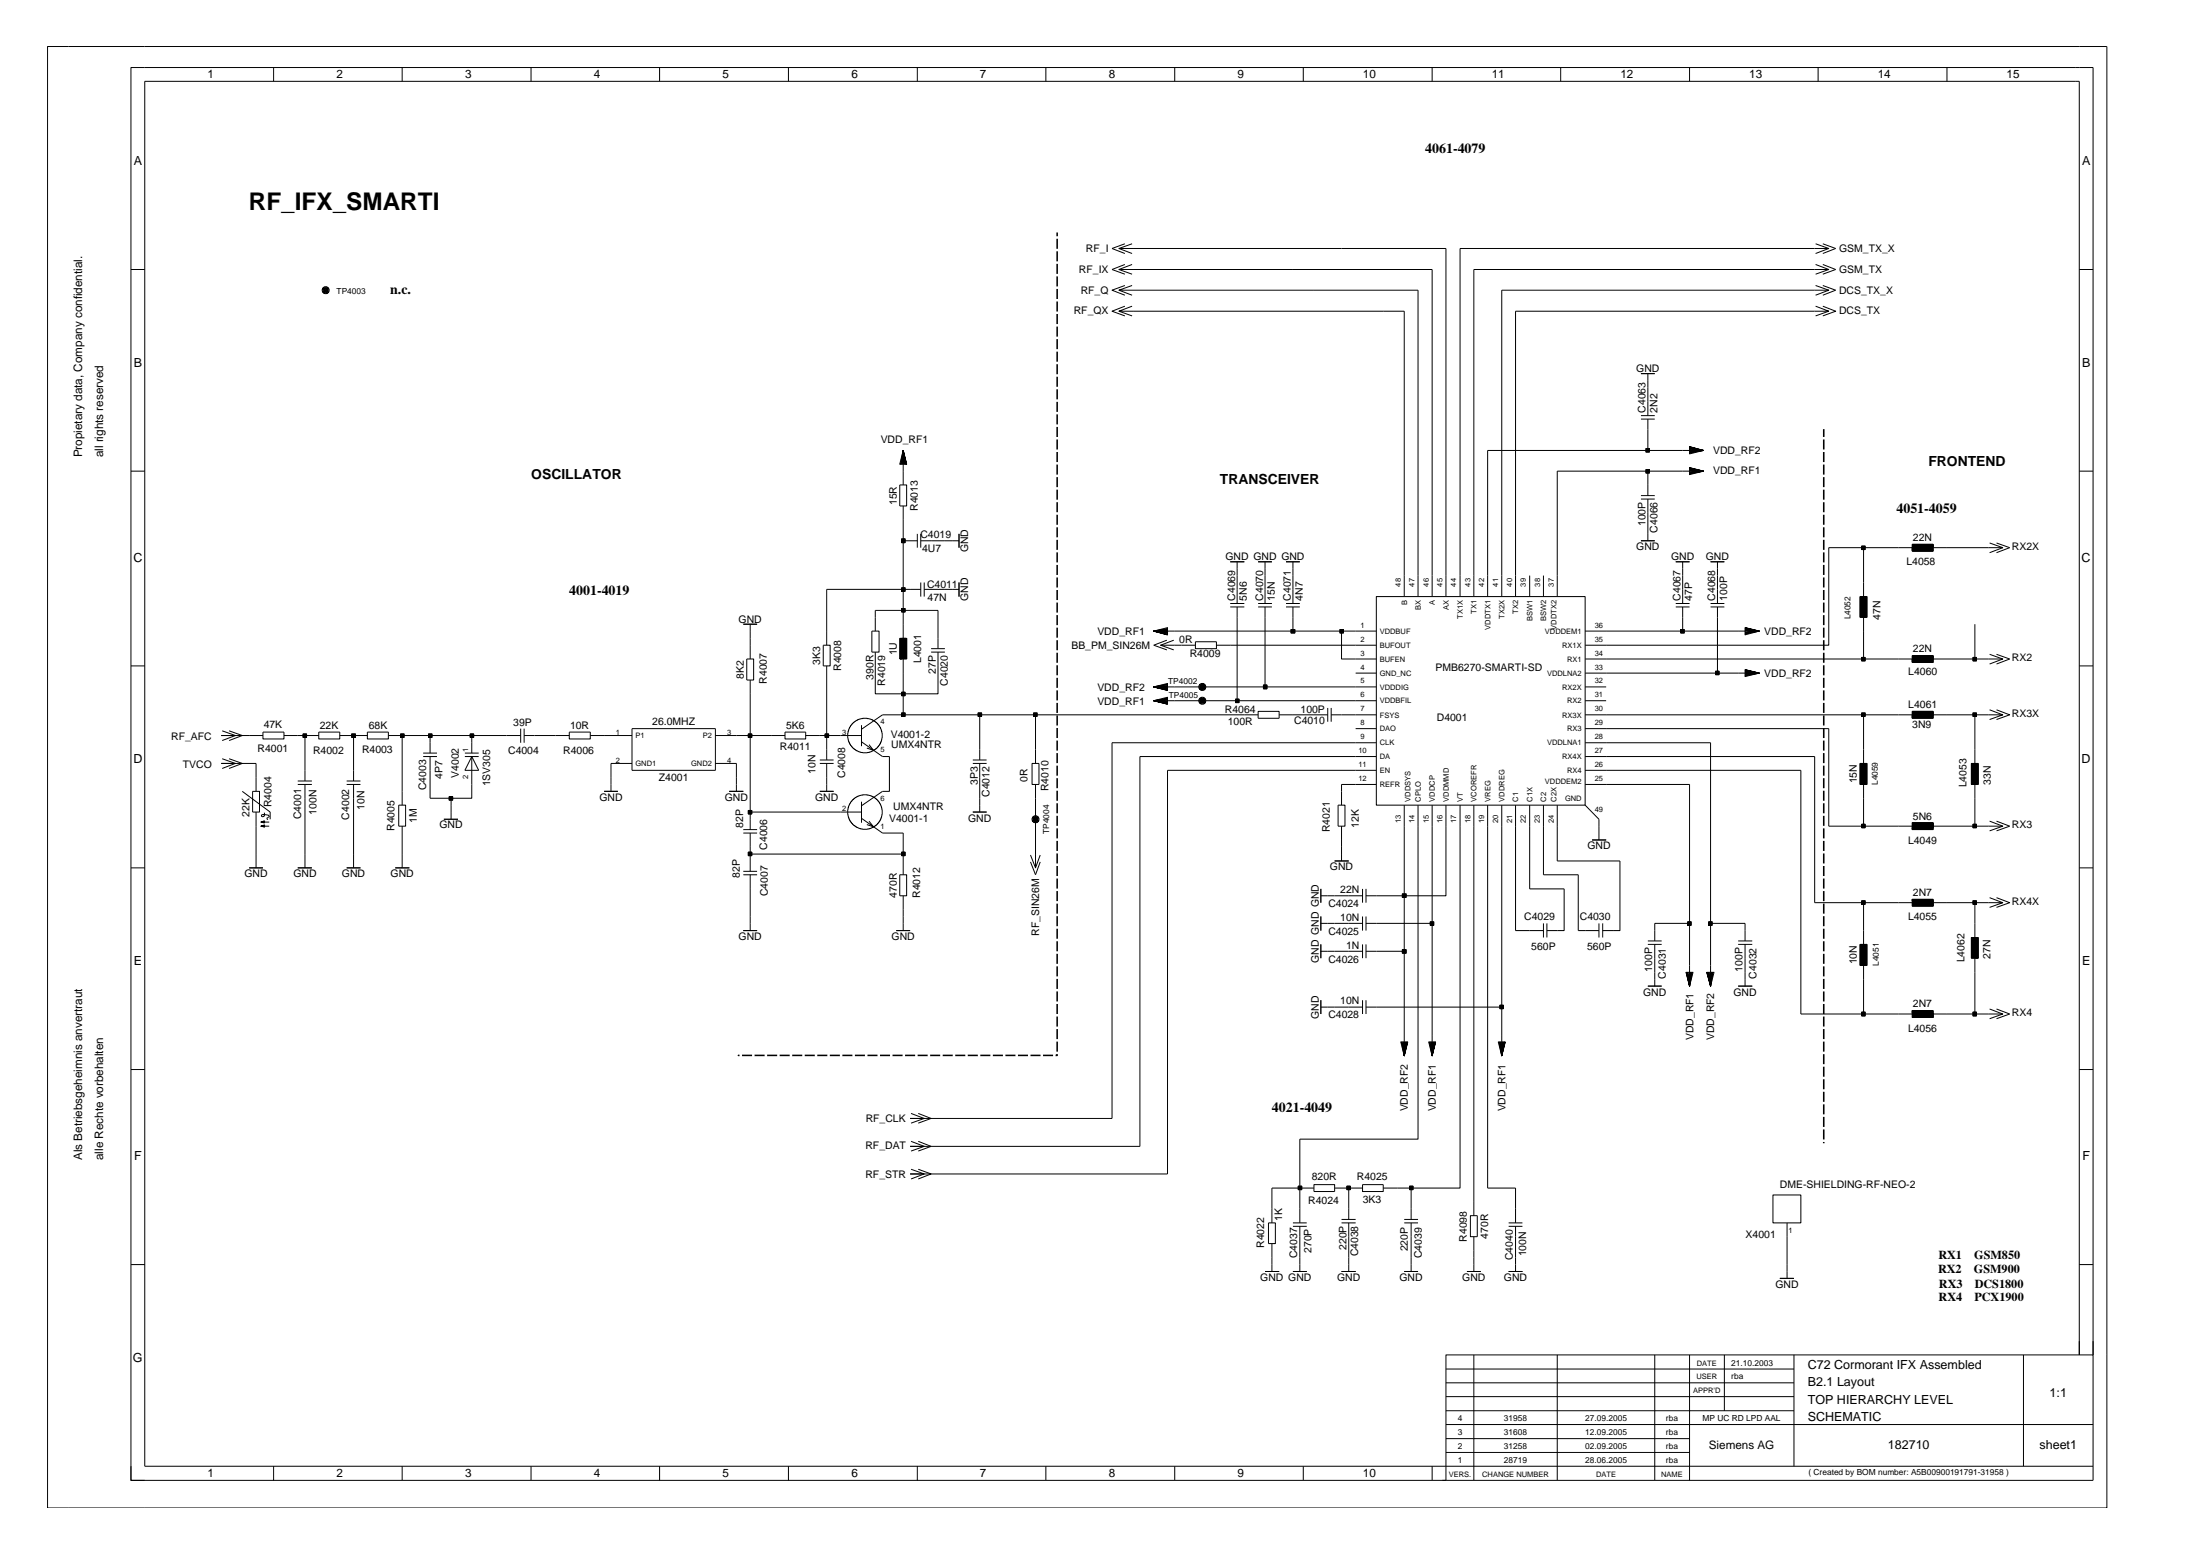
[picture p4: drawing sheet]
<svg xmlns="http://www.w3.org/2000/svg" width="594mm" height="420mm" viewBox="0 0 594 420" stroke-linecap="round" stroke-linejoin="round" font-family="sans-serif">
<g fill="none" stroke="#000" stroke-width=".27">
<path d="M12.8 12.6h556.1v394.5h-556.1zM73.9 18.2v3.8M108.6 18.2v3.8M143.4 18.2v3.8M178.1 18.2v3.8M212.9 18.2v3.8M247.7 18.2v3.8M282.4 18.2v3.8M317.2 18.2v3.8M351.9 18.2v3.8M386.7 18.2v3.8M421.4 18.2v3.8"/>
<path d="M456.2 18.2v3.8M491 18.2v3.8M525.8 18.2v3.8M35.4 72.8h3.7M87.7 78.1l.4-.1 .2 .5-.5 .2-.2-.2zM302.1 72.8h84.6v88.3M302.1 67.1h88.4v94M302.1 78.3l3.6 1.4M303.8 77.1l-3.5 1.2 3.5 1.4M303.8 65.8l-3.5 1.3 3.5 1.3M303.8 71.4l-3.5 1.4 3.5 1.2M305.7 65.8l-3.6 1.3 3.6 1.3"/>
<path d="M305.7 71.4l-3.6 1.4 3.6 1.2M305.7 77.1l-3.6 1.2h80.8v82.8M490.3 65.8l3.5 1.3-3.5 1.3M490.3 77.1l3.5 1.2-3.5 1.4M490.3 71.4l3.5 1.4-3.5 1.2M492.2 65.8l3.5 1.3-3.5 1.3M492.2 77.1l3.5 1.2-3.5 1.4M492.2 71.4l3.5 1.4-3.5 1.2M493.8 72.8h-95.8v88.3M493.8 67.1h-99.5v94M493.8 78.3h-88.3v82.8M561.5 72.8h3.7"/>
<path d="M302.1 84l3.6 1.3M303.8 82.7l-3.5 1.3 3.5 1.3M305.7 82.7l-3.6 1.3h77.1v77.1M490.3 82.7l3.5 1.3h-84.5v77.1M492.2 82.7l3.5 1.3-3.5 1.3M493.8 84l-3.5 1.3M443.1 112.2h3.7M443.1 113.1h3.7M443.1 100.9h3.7M445 100.9v11.3M445 113.1v8.5M35.4 127.2h3.7"/>
<path d="M243 130.9h1.8v5.7h-1.8zM243.1 125.3l.8-3.7-.5 3.7M243.6 125.3l.3-3.7-.2 3.7M243.9 136.6v56.4M244.1 125.3l-.2-3.7v9.3M244.3 125.3l-.4-3.7 .6 3.7M244.7 125.3l-.8-3.7 .9 3.7h-1.8l.9-3.7 .9 3.7M443.1 134.7h3.7M443.1 133.8h3.7M444.5 126.8h.9v.9h-.9zM444.5 121.1h.9v.9h-.9zM445 133.8v-6.6h-24.5v33.9"/>
<path d="M445 134.7v11.3M456.2 126.3l3.8 .9-3.8 .9v-1.8l3.8 .9-3.8-.8M456.2 126.6l3.8 .6-3.8-.3M456.2 127l3.8 .2h-15M456.2 127.4l3.8-.2-3.8 .4M456.2 127.8l3.8-.6-3.8 .8M456.2 120.6l3.8 1-3.8 .9v-1.9l3.8 1-3.8-.8M456.2 121l3.8 .6-3.8-.4M456.2 121.4l3.8 .2h-58.3v39.5M456.2 121.8l3.8-.2-3.8 .3M456.2 122.1l3.8-.5-3.8 .7M561.5 127.2h3.7"/>
<path d="M243.5 158.7h.9v.9h-.9zM243.5 145.5h.9v1h-.9zM243.9 146h3.8M247.7 144.1v3.8M248.6 159.1h-25.4v15.1M248.6 144.1v3.8M248.6 157.3v3.8M248.6 146h10.4M249.6 159.1h9.4M249.6 157.3v3.8M259 144.1v3.8M259 157.3v3.8"/>
<path d="M332.2 151.7h3.8M334.1 151.7v11.2M339.7 151.7h3.8M341.6 151.7v11.2M347.3 151.7h3.7M349.1 151.7v11.2M413.1 155.4v5.7M416.8 155.4v5.7M443.1 146h3.7M452.5 151.7h3.7M454.4 151.7v11.2M461.9 151.7h3.7"/>
<path d="M463.8 151.7v11.2M502.7 147.4h1v1h-1zM503.2 147.9v13.2M516.4 146.9h5.6v1.9h-5.6zM516.4 147.1h5.6h-5.6M516.4 147.3h5.6h-5.6M516.4 147.6h5.6h-5.6M516.4 148.6h5.6M516.4 148.7h5.6M516.4 148.8h5.6M516.4 147h5.6M516.4 147.2h5.6"/>
<path d="M516.4 147.3h5.6M516.4 147.4h5.6M516.4 147.5h5.6M516.4 147.7h5.6M516.4 147.9h5.6M516.4 148.1h5.6M516.4 148.2h5.6M516.4 148.4h5.6M522 147.8h-5.6h5.6M522 148h-5.6h5.6M522 148.3h-5.6h5.6M522 148.5h-5.6h5.6"/>
<path d="M537.3 146.6l3.5 1.3-3.5 1.3M539.1 146.6l3.6 1.3-3.6 1.3M540.8 147.9h-47v26.3h-65.8M35.4 179.8h3.7M200.7 168.5h3.7M201.6 177.9h1.9v5.7h-1.9zM202.6 168.5v9.4M222.3 174.2h1.9v5.6h-1.9zM223.2 179.8v25.4M235.4 170.4h2v5.7h-2zM236.4 176.1v11.2h16.9v-11.2M236.4 170.4v-5.6h16.9v10.3"/>
<path d="M243 172.3h1.8v5.6h-1.8zM243.1 172.3v5.6M243.1 172.3v5.6v-5.6M243.2 172.3v5.6M243.3 172.3v5.6M243.4 172.3v5.6v-5.6M243.5 164.3h.9v.9h-.9zM243.5 172.3v5.6M243.6 177.9v-5.6v5.6M243.6 172.3v5.6M243.7 172.3v5.6M243.8 177.9v-5.6v5.6"/>
<path d="M244 172.3v5.6M244.1 177.9v-5.6v5.6M244.2 172.3v5.6M244.3 177.9v-5.6v5.6M244.4 172.3v5.6M244.5 172.3v5.6M244.6 177.9v-5.6v5.6M244.7 172.3v5.6M244.8 172.3v5.6M251.4 176.1h3.8M251.4 175.1h3.8M313.4 174.2h9.4"/>
<path d="M315.1 172.8l-3.6 1.4 3.6 1.3M315.3 171.1l-3.8-.7 3.8 1v-2l-3.8 1 3.8 1M315.3 170.8l-3.8-.4 3.8 .6M315.3 170l-3.8 .4 3.8-.2M315.3 169.7l-3.8 .7 3.8-.5M317 172.8l-3.6 1.4 3.6 1.3M322.8 173.3h5.7v1.8h-5.7zM328.5 174.2h43.2M332.2 162.9h3.8M332.2 163.9h3.8M334.1 163.9v25.3M339.7 162.9h3.8"/>
<path d="M339.7 163.9h3.8M341.6 163.9v21.5M347.3 162.9h3.7M347.3 163.9h3.7M348.6 170h1v.9h-1zM349.1 163.9v6.5M361.8 170h1v.9h-1zM362.3 170.4v7.5h9.4M371.7 161.1h56.3v56.3h-56.3zM371.7 170.4h-60.2l3.8 .2M428 177.9h88.4M452.5 162.9h3.7"/>
<path d="M452.5 163.9h3.7M453.9 170h.9v.9h-.9zM454.4 163.9v6.5M461.9 162.9h3.7M461.9 163.9h3.7M463.8 163.9v17.8M471.2 169.4l3.8 1-3.8 1v-2l3.8 1-3.8-.7M471.2 169.9l3.8 .5-3.8-.4M471.2 170.2l3.8 .2h-47M471.2 170.6l3.8-.2-3.8 .4M471.2 171l3.8-.6-3.8 .7M502.3 161.1h1.9v5.6h-1.9z"/>
<path d="M502.3 161.1v5.6M502.4 161.1v5.6M502.5 161.1v5.6M502.6 166.7v-5.6v5.6M502.6 161.1v5.6M502.7 177.5h1v.9h-1zM502.7 161.1v5.6M502.8 166.7v-5.6v5.6M502.9 161.1v5.6M503 161.1v5.6M503.1 166.7v-5.6v5.6M503.1 161.1v5.6"/>
<path d="M503.2 161.1v5.6v-5.6M503.2 166.7v11.2M503.3 161.1v5.6M503.4 161.1v5.6M503.5 161.1v5.6v-5.6M503.6 161.1v5.6M503.7 161.1v5.6M503.7 161.1v5.6v-5.6M503.8 161.1v5.6M503.9 161.1v5.6M504 166.7v-5.6v5.6M504.1 161.1v5.6"/>
<path d="M516.4 177h5.6v1.8h-5.6zM516.4 177.2h5.6h-5.6M516.4 177.4h5.6h-5.6M516.4 177.7h5.6h-5.6M516.4 177.9h5.6h-5.6M516.4 178.7h5.6M516.4 178.8h5.6M516.4 177.1h5.6M516.4 177.2h5.6M516.4 177.3h5.6M516.4 177.5h5.6M516.4 177.6h5.6"/>
<path d="M516.4 177.7h5.6M516.4 177.8h5.6M516.4 178h5.6M516.4 178.2h5.6M516.4 178.3h5.6M516.4 178.4h5.6M516.4 178.5h5.6M522 178.1h-5.6h5.6M522 178.3h-5.6h5.6M522 178.6h-5.6h5.6M522 177.9h18.8M532.8 177.5h.9v.9h-.9z"/>
<path d="M533.3 168.5v9.4M537.3 176.6l3.5 1.3-3.5 1.4M539.1 176.6l3.6 1.3-3.6 1.4M561.5 179.8h3.7M60 197.3l3.6 1.3M61.9 197.3l3.5 1.3-3.5 1.3M71 197.6h5.7v1.9h-5.7zM71 198.6h-11.3h3.9l-3.6 1.3M76.7 198.6h9.4M81.8 198.1h1v1h-1zM82.4 198.6v12.2M86.1 197.6h5.7v1.9h-5.7z"/>
<path d="M91.8 198.6h7.4M95 198.1h1v1h-1zM95.5 198.6v12.2M99.2 197.6h5.7v1.9h-5.7zM104.9 198.6h35.7M108.2 198.1h.9v1h-.9zM108.6 198.6v18.8M115.7 198.1h.9v1h-.9zM116.1 198.6v4.7M127 198.1h.9v1h-.9zM127.4 198.6v4.7M140.6 196.7v3.8"/>
<path d="M141.5 198.6h12.2M141.5 196.7v3.8M153.7 197.6h5.7v1.9h-5.7zM159.4 198.6h11.3M170.7 196.7h22.5v11.3h-22.5zM193.2 198.6h18.8M202.1 198.1h.9v1h-.9zM202.6 183.6v40.4M212 197.6h5.6v1.9h-5.6zM217.6 198.6h15M222.8 198.1h.9v1h-.9zM232.6 195.8v5.7"/>
<path d="M243.5 192.5h.9v.9h-.9zM243.5 186.9h.9v.9h-.9zM264.1 192.5h1v.9h-1zM264.6 193v12.2M279.1 192.5h.9v.9h-.9zM279.6 193v13.1M315.3 189.9l-3.8-.7 3.8 .9v-1.9l-3.8 1 3.8 .9M315.3 189.6l-3.8-.4 3.8 .6M315.3 188.8l-3.8 .4 3.8-.2M315.3 188.5l-3.8 .7 3.8-.5M315.3 186.2l-3.8-.8 3.8 1v-1.9l-3.8 .9 3.8 1M315.3 185.8l-3.8-.4 3.8 .6"/>
<path d="M315.3 185.1l-3.8 .3 3.8-.1M315.3 184.7l-3.8 .7 3.8-.5M324.2 188.8h1v.9h-1zM324.2 184.9h1v1.1h-1zM324.3 185.3l.5-.2 .2 .5-.5 .2zM324.5 188.8l.5 .2-.2 .5-.5-.2zM333.6 188.8h1v.9h-1zM339.7 192.1h5.7v1.8h-5.7zM339.7 193h-101.4l-5.7 3.9M341.2 184.9h.9v1.1h-.9zM345.4 193h13.1M358.5 191.1v3.7"/>
<path d="M359.5 193h12.2M359.5 191.1v3.7M366.1 181.7h5.6M366.1 196.7h5.6M371.7 189.2h-60.2l3.8 .2M371.7 185.4h-60.2l3.8 .2M428 193h112.8l-3.5 1.3M428 189.2h5.7M428 196.7h65.8v26.3h47M428 185.4h5.7M463.3 181.2h.9v.9h-.9zM471.2 180.8l3.8 .9-3.8 1v-1.9l3.8 .9-3.8-.7"/>
<path d="M471.2 181.1l3.8 .6-3.8-.4M471.2 181.5l3.8 .2h-47M471.2 181.9l3.8-.2-3.8 .4M471.2 182.2l3.8-.5-3.8 .8M502.7 192.5h1v.9h-1zM503.2 193v13.1M516.4 192.1h5.6v1.8h-5.6zM516.4 192.3h5.6h-5.6M516.4 192.6h5.6h-5.6M516.4 192.8h5.6h-5.6M516.4 193.1h5.6h-5.6M516.4 193.8h5.6"/>
<path d="M516.4 192.1h5.6M516.4 192.2h5.6M516.4 192.4h5.6M516.4 192.5h5.6M516.4 192.6h5.6M516.4 192.7h5.6M516.4 192.9h5.6M516.4 193.2h5.6M516.4 193.3h5.6M516.4 193.4h5.6M516.4 193.6h5.6M516.4 193.7h5.6"/>
<path d="M522 193.7h-5.6h5.6M522 193.2h-5.6h5.6M522 193.5h-5.6h5.6M532.8 192.5h.9v.9h-.9zM533.3 193v30M537.3 191.6l3.5 1.4M539.1 191.6l3.6 1.4-3.6 1.3M60 207.5l3.6-1.4h-3.9h9.4v7.5M60 204.8l3.6 1.3M61.9 204.8l3.5 1.3-3.5 1.4M65.4 213.6l7.6 5.6v2M68.2 213.6h1.9v5.6h-1.9z"/>
<path d="M69.1 219.2v15.1M71.3 219.4v1h-.6v-.4l.2-.1 1.5 .2 .3 .3-.6 .4 .3 .5M80.4 211.8h3.8M80.4 210.8h3.8M82.4 211.8v22.5M93.6 211.8h3.7M93.6 210.8h3.7M95.5 211.8v22.5M107.7 217.4h1.8v5.6h-1.8zM114.3 204.2h3.7M114.3 203.3h3.7M116.1 204.2v11.3h5.7"/>
<path d="M121.3 215.1h.9v.9h-.9zM121.8 215.5v5.7M125.5 204.2h3.8M125.5 203.3h3.8M127.4 204.2l1.9 3.8h-3.8zM127.4 204.2v11.3h-5.6M163.1 213.6h3.8M170.7 206.1h-5.7v7.5M193.2 206.1h5.7v7.5M196.9 213.6h3.8M202.1 218.8h.9v.9h-.9zM202.6 219.2h30"/>
<path d="M221.4 206.1h3.7M221.4 205.2h3.7M221.4 213.6h3.7M223.2 206.1v7.5M232.6 200.3l5.7 3.9h1.9v9.4h-1.9l-5.7 3.9M232.6 216.4v5.7M234.7 201l1.2 1.6-1.8-.6M262.7 206.1h3.7M262.7 205.2h3.7M262.7 219.2h3.7M264.6 206.1v13.1M278.7 206.1h1.9v5.7h-1.9z"/>
<path d="M279.6 211.8v22.5M361.3 217.4h1.9v5.6h-1.9zM371.7 208h-56.4v108.9h-69.5h3.8l-3.6-1.2M371.7 200.5h-71.4v101.4h-54.5h3.8l-3.6 1.3M371.7 204.2h-63.9v105.3h-62M371.7 211.8h-9.4v5.6M379.2 217.4v67.6l.2-3.7M382.9 217.4v90.1h-31.9v22.6M386.7 217.4v67.6l.2-3.7M390.5 217.4v24.4h-21.6M394.3 217.4v103.3h-13.2M398 217.4v110.8"/>
<path d="M401.7 217.4v103.3h7.6v9.4M405.5 217.4v67.6l.2-3.7M409.3 217.4v33.8h7.5M413.1 217.4v22.6h9.3v11.2h-4.7M416.8 217.4v18.8h9.4v15h5.6M420.5 217.4v15h16.9v18.8h-4.6M428 211.8h28.2v54.4l-.1-3.7M428 200.5h33.9v65.7l-.2-3.7M428 204.2h62v39.5h50.8l-3.5 1.3M428 208h58.3v65.8h54.5M428 217.4l3.8 3.8v5.6M502.3 206.1h1.9v5.7h-1.9z"/>
<path d="M502.3 206.1v5.7M502.4 206.1v5.7M502.5 206.1v5.7M502.6 211.8v-5.7v5.7M502.6 206.1v5.7M502.7 206.1v5.7M502.8 211.8v-5.7v5.7M502.9 206.1v5.7M503 206.1v5.7M503.1 211.8v-5.7v5.7M503.1 206.1v5.7M503.2 206.1v5.7v-5.7"/>
<path d="M503.2 211.8v11.2M503.3 206.1v5.7M503.4 206.1v5.7M503.5 206.1v5.7v-5.7M503.6 206.1v5.7M503.7 206.1v5.7M503.7 206.1v5.7v-5.7M503.8 206.1v5.7M503.9 206.1v5.7M504 211.8v-5.7v5.7M504.1 206.1v5.7M532.4 206.1h1.8v5.7h-1.8z"/>
<path d="M532.4 206.1v5.7M532.5 206.1v5.7M532.6 211.8v-5.7v5.7M532.7 206.1v5.7M532.8 206.1v5.7M532.9 211.8v-5.7v5.7M532.9 206.1v5.7M533 206.1v5.7M533.1 211.8v-5.7v5.7M533.2 206.1v5.7M533.4 211.8v-5.7v5.7M533.5 206.1v5.7"/>
<path d="M533.6 211.8v-5.7v5.7M533.7 206.1v5.7M533.8 206.1v5.7v-5.7M533.9 206.1v5.7M534 206.1v5.7M534 206.1v5.7v-5.7M534.1 206.1v5.7M35.4 234.3h3.7M67.3 234.3h3.7M70.5 223l.9 .2-.9-.2 .9-.1-.9 .1 .9 .3v-.6l-.9 .3h2.2M70.5 221.9l.9 .2M71.4 221.7l-.9 .2 .9-.3v.6l-.9-.3h2.2"/>
<path d="M71.4 221.8l-.9 .1 .9 .1M80.4 234.3h3.8M93.6 234.3h3.7M106.7 234.3h3.8M108.6 223v11.3M119.9 221.2h3.8M200.7 224.9h3.7M200.7 224h3.7M200.7 236.2h3.7M200.7 235.2h3.7M202.1 230.1h.9v.9h-.9zM202.6 224.9v10.3"/>
<path d="M202.6 236.2v15M202.6 230.6h41.3M232.6 220.9l5.7 4h5.6v11.3M234.7 221.7l1.2 1.5-1.8-.6M243 236.2h1.8v5.6h-1.8zM243.5 230.1h.9v.9h-.9zM278.3 230.8l1.3 3.5 1.3-3.5M278.3 232.7l1.3 3.5 1.3-3.5M279.1 220.7h.9v.9h-.9zM279.3 221l.5-.2 .2 .5-.5 .2zM356.7 240v3.7M360.4 232.4h3.8"/>
<path d="M362.3 223v9.4M367.9 240v3.7M368.9 240v3.7M429.9 226.8h3.8M502.7 222.5h1v1h-1zM516.4 222.1h5.6v1.9h-5.6zM516.4 222.4h5.6h-5.6M516.4 222.6h5.6h-5.6M516.4 222.9h5.6h-5.6M516.4 223.1h5.6h-5.6M516.4 223.4h5.6h-5.6M516.4 223.9h5.6"/>
<path d="M516.4 222.1h5.6M516.4 222.2h5.6M516.4 222.3h5.6M516.4 222.4h5.6M516.4 222.5h5.6M516.4 222.7h5.6M516.4 222.8h5.6M516.4 223h5.6M516.4 223.2h5.6M516.4 223.3h5.6M516.4 223.5h5.6M516.4 223.6h5.6"/>
<path d="M516.4 223.7h5.6M522 223.8h-5.6h5.6M522 223.5h-5.6h5.6M532.8 222.5h.9v1h-.9zM537.3 221.7l3.5 1.3-3.5 1.3M539.1 221.7l3.6 1.3-3.6 1.3M561.5 234.3h3.7M200.7 251.2h3.7M242 251.2h3.8M243.9 241.8v9.4M356.7 249.3h11.2M356.7 247.4v3.8"/>
<path d="M356.7 255v3.7M356.7 256.8h11.2M356.7 241.8h11.2M367.9 247.4v3.8M367.9 255v3.7M368.9 249.3h17.8M368.9 247.4v3.8M368.9 255v3.7M368.9 256.8h10.3M378.7 256.4h1v.9h-1zM378.7 241.3h1v1h-1zM386.2 248.9h1v.9h-1z"/>
<path d="M416.8 249.3v3.8M417.7 249.3v3.8M431.8 249.3v3.8M432.8 249.3v3.8M445 255h3.7M445 254h3.7M446.8 255v11.2M455.7 248.9h1v.9h-1zM456.2 249.3h-9.4v4.7M461.4 248.9h.9v.9h-.9zM461.9 249.3h9.3v4.7M469.4 255h3.8"/>
<path d="M469.4 254h3.8M471.2 255v11.2M502.3 255h1.9v5.6h-1.9zM502.3 255v5.6M502.4 255v5.6M502.5 255v5.6M502.6 255v5.6M502.7 243.2h1v.9h-1zM502.7 255v5.6M502.9 255v5.6M503 255v5.6M503.1 255v5.6"/>
<path d="M503.2 255v5.6v-5.6M503.2 243.7v11.3M503.3 255v5.6M503.4 255v5.6M503.5 255v5.6v-5.6M503.6 255v5.6M503.7 255v5.6M503.7 255v5.6v-5.6M503.8 255v5.6M503.9 255v5.6M504.1 255v5.6M516.4 244.5h5.6h-5.6"/>
<path d="M516.4 242.8h5.6v1.8h-5.6zM516.4 243.3h5.6h-5.6M516.4 243.5h5.6h-5.6M516.4 243.8h5.6h-5.6M516.4 244h5.6h-5.6M516.4 244.3h5.6h-5.6M516.4 244.5h5.6M516.4 242.9h5.6M516.4 243h5.6M516.4 243.2h5.6M516.4 243.4h5.6M516.4 243.6h5.6"/>
<path d="M516.4 243.9h5.6M516.4 244h5.6M516.4 244.1h5.6M516.4 244.2h5.6M516.4 244.4h5.6M522 242.9h-5.6h5.6M522 243.1h-5.6h5.6M532.4 253.1h1.8v5.6h-1.8zM532.4 253.1v5.6M532.5 253.1v5.6M532.6 258.7v-5.6v5.6M532.7 253.1v5.6"/>
<path d="M532.8 243.2h.9v.9h-.9zM532.8 253.1v5.6M532.9 258.7v-5.6v5.6M532.9 253.1v5.6M533 253.1v5.6M533.1 258.7v-5.6v5.6M533.2 253.1v5.6M533.3 243.7v30.1M533.4 258.7v-5.6v5.6M533.5 253.1v5.6M533.6 258.7v-5.6v5.6M533.7 253.1v5.6"/>
<path d="M533.8 253.1v5.6v-5.6M533.9 253.1v5.6M534 253.1v5.6M534 253.1v5.6v-5.6M534.1 253.1v5.6M537.3 242.3l3.5 1.4M539.1 242.3l3.6 1.4-3.6 1.3M356.7 270v3.8M356.7 271.9h11.2M367.9 270v3.8M368.9 270v3.8M368.9 271.9h36.6"/>
<path d="M405 271.4h.9v.9h-.9zM445 266.2h3.7M455.3 262.5l.9 3.7 1-3.7h-1.9l.9 3.7-.7-3.7M455.6 262.5l.6 3.7-.4-3.7M456.4 262.5l-.2 3.7 .4-3.7M456.8 262.5l-.6 3.7 .8-3.7M460.9 262.5l1 3.7 .9-3.7h-1.9l1 3.7-.8-3.7M461.3 262.5l.6 3.7-.4-3.7M462.1 262.5l-.2 3.7 .4-3.7M462.4 262.5l-.5 3.7 .7-3.7M469.4 266.2h3.8M502.6 260.6v-5.6v5.6"/>
<path d="M502.7 273.2h1v1.1h-1zM502.8 260.6v-5.6v5.6M503.1 260.6v-5.6v5.6M503.2 260.6v13.2M504 260.6v-5.6v5.6M516.4 274.6h5.6h-5.6M516.4 272.8h5.6v1.9h-5.6zM516.4 273.6h5.6h-5.6M516.4 273.8h5.6h-5.6M516.4 274.1h5.6h-5.6M516.4 274.3h5.6h-5.6M516.4 274.5h5.6"/>
<path d="M516.4 273h5.6M516.4 273.1h5.6M516.4 273.2h5.6M516.4 273.3h5.6M516.4 273.5h5.6M516.4 273.7h5.6M516.4 273.9h5.6M516.4 274h5.6M516.4 274.2h5.6M516.4 274.3h5.6M516.4 274.4h5.6M522 272.9h-5.6h5.6"/>
<path d="M522 273.2h-5.6h5.6M522 273.4h-5.6h5.6M532.8 273.2h.9v1.1h-.9zM537.3 272.4l3.5 1.4-3.5 1.2M539.1 272.4l3.6 1.4-3.6 1.2M35.4 288.7h3.7M378.4 281.3l.8 3.7-.6-3.7M378.9 281.3l.3 3.7-.2-3.7M379.5 281.3l-.3 3.7 .6-3.7M380 281.3l-.8 3.7 .9-3.7h-1.8l.9 3.7 .9-3.7M386 281.3l.7 3.7-.6-3.7M386.3 281.3l.4 3.7-.1-3.7"/>
<path d="M387.1 281.3l-.4 3.7 .5-3.7M387.5 281.3l-.8 3.7 1-3.7h-1.9l.9 3.7 1-3.7M404.8 281.3l.7 3.7-.6-3.7M405.1 281.3l.4 3.7-.1-3.7M405.9 281.3l-.4 3.7 .5-3.7M406.3 281.3l-.8 3.7 1-3.7h-1.9l.9 3.7 1-3.7M561.5 288.7h3.7M246 308.1l3.6 1.4-3.6 1.3M246 300.6l3.6 1.3M248 315.7l3.4 1.2-3.4 1.4M248 300.6l3.4 1.3-3.4 1.3M248 308.1l3.4 1.4-3.4 1.3"/>
<path d="M249.6 316.9l-3.6 1.4M354.8 319.8h5.6v1.9h-5.6zM367.9 319.8h5.6v1.9h-5.6zM342.5 330.1h1.9v5.6h-1.9zM343.5 335.7v7.6M349.1 330.1h3.8M349.1 331.1h3.8M350.6 320.2h.9v1h-.9zM351 331.1v12.2M354.8 320.7h-11.3v9.4M360.4 320.7h7.5M362.3 330.1h3.8"/>
<path d="M362.3 329.2h3.8M363.7 320.2h.9v1h-.9zM364.2 320.7v8.5M364.2 330.1v13.2M373.5 320.7h7.6M379.2 330.1h3.7M379.2 329.2h3.7M380.6 320.2h1v1h-1zM381.1 320.7v8.5M381.1 330.1v13.2M397.1 328.2h1.8v5.7h-1.8zM398 333.9v9.4"/>
<path d="M407.4 330.1h3.7M407.4 331.1h3.7M409.3 331.1v12.2M478.8 322.6h7.5v7.5h-7.5zM482.6 330.1v15M35.4 341.4h3.7M341.6 343.3h3.8M349.1 343.3h3.8M362.3 343.3h3.8M379.2 343.3h3.7M396.1 343.3h3.8M407.4 343.3h3.7"/>
<path d="M480.6 345.1h3.8M561.5 341.4h3.7M390.5 377h93.9M390.5 373.3h93.9M390.5 369.6h93.9M398 365.8v33.9M420.5 365.8v33.9M446.8 365.8v33.9M456.2 365.8v33.9M465.6 365.8v15.1M484.4 365.8v30M546.4 365.8v30"/>
<path d="M561.5 365.8v-343.8h-522.4v373.8h526.1M565.2 365.8v-347.6h-529.8v381.5h3.7M35.4 395.8v3.9h3.7M39.1 399.7h526.1v-33.9h-174.7v33.9M73.9 395.8v3.9M108.6 395.8v3.9M143.4 395.8v3.9M178.1 395.8v3.9M212.9 395.8v3.9M247.7 395.8v3.9M282.4 395.8v3.9M317.2 395.8v3.9"/>
<path d="M351.9 395.8v3.9M386.7 395.8v3.9M390.5 392.1h65.7M390.5 388.4h65.7M390.5 384.6h174.7M390.5 380.9h93.9"/>
<circle cx="87.9" cy="78.4" r=".69"/>
<circle cx="87.9" cy="78.3" r=".17"/>
<circle cx="88" cy="78.4" r=".94"/>
<circle cx="88" cy="78.3" r=".51"/>
<circle cx="233.6" cy="198.5" r="4.6"/>
<circle cx="324.6" cy="185.5" r=".69"/>
<circle cx="324.6" cy="189.2" r=".69"/>
<circle cx="324.7" cy="189.2" r=".17"/>
<circle cx="324.7" cy="185.4" r=".17"/>
<circle cx="324.7" cy="189.2" r=".94"/>
<circle cx="324.7" cy="185.5" r=".94"/>
<circle cx="324.7" cy="185.4" r=".51"/>
<circle cx="324.7" cy="189.2" r=".51"/>
<circle cx="233.6" cy="219.2" r="4.6"/>
<circle cx="279.6" cy="221.2" r=".69"/>
<circle cx="279.6" cy="221.2" r=".17"/>
<circle cx="279.7" cy="221.2" r=".94"/>
<circle cx="279.7" cy="221.2" r=".51"/>
</g>
<g fill="#000">
<path d="M444.5 126.8h.9v.9h-.9z" fill-rule="evenodd"/>
<path d="M444.5 121.1h.9v.9h-.9z" fill-rule="evenodd"/>
<path d="M243.5 158.7h.9v.9h-.9z" fill-rule="evenodd"/>
<path d="M243.5 145.5h.9v1h-.9z" fill-rule="evenodd"/>
<path d="M502.7 147.4h1v1h-1z" fill-rule="evenodd"/>
<path d="M243.5 164.3h.9v.9h-.9z" fill-rule="evenodd"/>
<path d="M348.6 170h1v.9h-1z" fill-rule="evenodd"/>
<path d="M361.8 170h1v.9h-1z" fill-rule="evenodd"/>
<path d="M453.9 170h.9v.9h-.9z" fill-rule="evenodd"/>
<path d="M502.7 177.5h1v.9h-1z" fill-rule="evenodd"/>
<path d="M532.8 177.5h.9v.9h-.9z" fill-rule="evenodd"/>
<path d="M81.8 198.1h1v1h-1z" fill-rule="evenodd"/>
<path d="M95 198.1h1v1h-1z" fill-rule="evenodd"/>
<path d="M108.2 198.1h.9v1h-.9z" fill-rule="evenodd"/>
<path d="M115.7 198.1h.9v1h-.9z" fill-rule="evenodd"/>
<path d="M127 198.1h.9v1h-.9z" fill-rule="evenodd"/>
<path d="M202.1 198.1h.9v1h-.9z" fill-rule="evenodd"/>
<path d="M222.8 198.1h.9v1h-.9z" fill-rule="evenodd"/>
<path d="M243.5 192.5h.9v.9h-.9z" fill-rule="evenodd"/>
<path d="M243.5 186.9h.9v.9h-.9z" fill-rule="evenodd"/>
<path d="M264.1 192.5h1v.9h-1z" fill-rule="evenodd"/>
<path d="M279.1 192.5h.9v.9h-.9z" fill-rule="evenodd"/>
<path d="M324.2 188.8h1v.9h-1z" fill-rule="evenodd"/>
<path d="M324.2 184.9h1v1.1h-1z" fill-rule="evenodd"/>
<path d="M333.6 188.8h1v.9h-1z" fill-rule="evenodd"/>
<path d="M341.2 184.9h.9v1.1h-.9z" fill-rule="evenodd"/>
<path d="M463.3 181.2h.9v.9h-.9z" fill-rule="evenodd"/>
<path d="M502.7 192.5h1v.9h-1z" fill-rule="evenodd"/>
<path d="M532.8 192.5h.9v.9h-.9z" fill-rule="evenodd"/>
<path d="M121.3 215.1h.9v.9h-.9z" fill-rule="evenodd"/>
<path d="M202.1 218.8h.9v.9h-.9z" fill-rule="evenodd"/>
<path d="M202.1 230.1h.9v.9h-.9z" fill-rule="evenodd"/>
<path d="M243.5 230.1h.9v.9h-.9z" fill-rule="evenodd"/>
<path d="M279.1 220.7h.9v.9h-.9z" fill-rule="evenodd"/>
<path d="M502.7 222.5h1v1h-1z" fill-rule="evenodd"/>
<path d="M532.8 222.5h.9v1h-.9z" fill-rule="evenodd"/>
<path d="M378.7 256.4h1v.9h-1z" fill-rule="evenodd"/>
<path d="M378.7 241.3h1v1h-1z" fill-rule="evenodd"/>
<path d="M386.2 248.9h1v.9h-1z" fill-rule="evenodd"/>
<path d="M455.7 248.9h1v.9h-1z" fill-rule="evenodd"/>
<path d="M461.4 248.9h.9v.9h-.9z" fill-rule="evenodd"/>
<path d="M502.7 243.2h1v.9h-1z" fill-rule="evenodd"/>
<path d="M532.8 243.2h.9v.9h-.9z" fill-rule="evenodd"/>
<path d="M405 271.4h.9v.9h-.9z" fill-rule="evenodd"/>
<path d="M502.7 273.2h1v1.1h-1z" fill-rule="evenodd"/>
<path d="M532.8 273.2h.9v1.1h-.9z" fill-rule="evenodd"/>
<path d="M350.6 320.2h.9v1h-.9z" fill-rule="evenodd"/>
<path d="M363.7 320.2h.9v1h-.9z" fill-rule="evenodd"/>
<path d="M380.6 320.2h1v1h-1z" fill-rule="evenodd"/>
</g>
<g fill="none" stroke="#000" stroke-width=".42">
<path d="M285.5 62.8v1M285.5 64.5v2.7M285.5 67.8v2.8M285.5 71.2v2.7M285.5 74.6v2.7M285.5 78v2.7M285.5 81.4v2.7M285.5 84.8v2.7M285.5 88.2v2.7M285.5 91.6v2.7M285.5 94.9v2.7M285.5 98.3v2.7"/>
<path d="M285.5 101.7v2.7M285.5 105.1v2.7M285.5 108.5v2.7M285.5 111.9v2.7M285.5 115.3v2.7M285.5 118.6v2.8M492.5 115.9v2.1M492.5 118.6v2.8M285.5 122v2.7M285.5 125.4v2.7M285.5 128.8v2.7M285.5 132.2v2.7"/>
<path d="M285.5 135.6v2.7M285.5 139v2.7M492.5 122v2.7M492.5 125.4v2.7M492.5 128.8v2.7M492.5 132.2v2.7M492.5 135.6v2.7M492.5 139v2.7M285.5 142.4v2.7M285.5 145.7v2.7M285.5 149.1v2.7M285.5 152.5v2.7"/>
<path d="M285.5 155.9v2.7M285.5 159.3v2.7M492.5 142.4v2.7M492.5 145.7v2.7M492.5 149.1v2.7M492.5 152.5v2.7M492.5 155.9v2.7M492.5 159.3v2.7M285.5 162.7v2.7M285.5 166.1v2.7M285.5 169.4v2.8M285.5 172.8v2.7"/>
<path d="M285.5 176.2v2.7M285.5 179.6v2.7M492.5 162.7v2.7M492.5 166.1v2.7M492.5 169.4v2.8M492.5 172.8v2.7M492.5 176.2v2.7M492.5 179.6v2.7M285.5 183v2.7M285.5 186.4v2.7M285.5 189.8v2.7M285.5 193.2v2.7"/>
<path d="M285.5 196.5v2.7M285.5 199.9v2.7M492.5 183v2.7M492.5 186.4v2.7M492.5 189.8v2.7M492.5 193.2v2.7M492.5 196.5v2.7M492.5 199.9v2.7M285.5 203.3v2.7M285.5 206.7v2.7M285.5 210.1v2.7M285.5 213.5v2.7"/>
<path d="M285.5 216.9v2.7M492.5 203.3v2.7M492.5 206.7v2.7M492.5 210.1v2.7M492.5 213.5v2.7M492.5 216.9v2.7M285.5 220.2v2.8M285.5 223.6v2.7M285.5 227v2.7M285.5 230.4v2.7M285.5 233.8v2.7M285.5 237.2v2.7"/>
<path d="M492.5 220.2v2.8M492.5 223.6v2.7M492.5 227v2.7M492.5 230.4v2.7M492.5 233.8v2.7M492.5 237.2v2.7M285.5 240.6v2.7M285.5 244v2.7M285.5 247.3v2.7M285.5 250.7v2.7M285.5 254.1v2.7M285.5 257.5v2.7"/>
<path d="M492.5 240.6v2.7M492.5 244v2.7M492.5 247.3v2.7M492.5 250.7v2.7M492.5 254.1v2.7M492.5 257.5v2.7M285.5 260.9v2.7M285.5 264.3v2.7M285.5 267.7v2.7M285.5 271v2.8M285.5 274.4v2.7M285.5 277.8v2.7"/>
<path d="M492.5 260.9v2.7M492.5 264.3v2.7M492.5 267.7v2.7M492.5 271v2.8M492.5 274.4v2.7M492.5 277.8v2.7M199.7 284.9l-.4 .1M200.4 284.9h2.7M203.8 284.9h2.7M207.2 284.9h2.7M210.5 284.9h2.7M213.9 284.9h2.7"/>
<path d="M217.3 284.9h2.7M220.7 284.9h2.7M224.1 284.9h2.7M227.5 284.9h2.7M230.9 284.9h2.7M234.2 284.9h2.8M237.6 284.9h2.7M241 284.9h2.7M244.4 284.9h2.7M247.8 284.9h2.7M251.2 284.9h2.7M254.6 284.9h2.7"/>
<path d="M258 284.9h2.7M261.3 284.9h2.7M264.7 284.9h2.7M268.1 284.9h2.7M271.5 284.9h2.7M274.9 284.9h2.7M278.3 284.9h2.7M281.7 284.9h2.7M285.5 284.6v.3h-.5M285.5 281.2v2.7M492.5 281.2v2.7M492.5 284.6v2.7"/>
<path d="M492.5 288v2.7M492.5 291.4v2.7M492.5 294.8v2.7M492.5 298.1v2.7M492.5 301.5v2.7M492.5 304.9v2.7M492.5 308.3v.3"/>
</g>
<text font-size="6.6" x="67.2" y="56.6">RF_IFX_SMARTI</text>
<g font-size="3.8">
<text x="384.9" y="41.3">4061-4079</text>
<text x="105.4" y="79.4">n.c.</text>
<text x="520.7" y="125.7">FRONTEND</text>
<text x="143.5" y="129.2">OSCILLATOR</text>
<text x="329.4" y="130.8">TRANSCEIVER</text>
<text x="512.1" y="138.6">4051-4059</text>
<text x="153.7" y="160.6">4001-4019</text>
<text x="343.5" y="300.2">4021-4049</text>
</g>
<g font-size="3.4">
<text x="36.1" y="44.6">A</text>
<text x="562.2" y="44.6">A</text>
<text x="36.1" y="99">B</text>
<text x="562.2" y="99">B</text>
<text x="36" y="151.7">C</text>
<text x="562.1" y="151.7">C</text>
<text x="36" y="206.1">D</text>
<text x="562.1" y="206.1">D</text>
<text x="36.1" y="260.6">E</text>
<text x="562.2" y="260.6">E</text>
<text x="36.2" y="313.2">F</text>
<text x="562.3" y="313.2">F</text>
<text x="35.9" y="367.7">G</text>
<text x="488.2" y="369.6">C72 Cormorant IFX Assembled</text>
<text x="488.2" y="374.3">B2.1 Layout</text>
<text x="553.5" y="377">1:1</text>
<text x="488.2" y="383.7">SCHEMATIC</text>
<text x="488.2" y="379">TOP HIERARCHY LEVEL</text>
<text x="509.8" y="391.2">182710</text>
<text x="550.7" y="391.2">sheet1</text>
</g>
<g font-size="3.3">
<text x="523.4" y="340">RX1</text>
<text x="533.1" y="340">GSM850</text>
<text x="523.3" y="343.7">RX2</text>
<text x="523.6" y="347.7">RX3</text>
<text x="533" y="343.7">GSM900</text>
<text x="533.2" y="347.7">DCS1800</text>
<text x="523.5" y="351.3">RX4</text>
<text x="533.2" y="351.3">PCX1900</text>
</g>
<g font-size="3.2">
<text x="56.1" y="21">1</text>
<text x="90.9" y="21">2</text>
<text x="125.6" y="21">3</text>
<text x="160.4" y="21">4</text>
<text x="195.1" y="21">5</text>
<text x="229.9" y="21">6</text>
<text x="264.6" y="21">7</text>
<text x="299.4" y="21">8</text>
<text x="334.2" y="21">9</text>
<text x="368" y="21">10</text>
<text x="402.8" y="21">11</text>
<text x="437.6" y="21">12</text>
<text x="472.3" y="21">13</text>
<text x="507.1" y="21">14</text>
<text x="541.9" y="21">15</text>
<text x="22.2" y="123.5" transform="rotate(-90 22.2 123.5)">Propietary data, Company confidential.</text>
<text x="27.8" y="123.5" transform="rotate(-90 27.8 123.5)">all rights reserved</text>
<text x="22.2" y="313.2" transform="rotate(-90 22.2 313.2)">Als Betriebsgeheimnis anvertraut</text>
<text x="27.8" y="313.2" transform="rotate(-90 27.8 313.2)">alle Rechte vorbehalten</text>
<text x="461.4" y="391.2">Siemens AG</text>
<text x="56.1" y="398.7">1</text>
<text x="90.9" y="398.7">2</text>
<text x="125.6" y="398.7">3</text>
<text x="160.4" y="398.7">4</text>
<text x="195.1" y="398.7">5</text>
<text x="229.9" y="398.7">6</text>
<text x="264.6" y="398.7">7</text>
<text x="299.4" y="398.7">8</text>
<text x="334.2" y="398.7">9</text>
<text x="368" y="398.7">10</text>
</g>
<g font-size="2.8">
<text x="293.2" y="68">RF_I</text>
<text x="496.6" y="68">GSM_TX_X</text>
<text x="291.4" y="73.6">RF_IX</text>
<text x="496.6" y="73.6">GSM_TX</text>
<text x="291.8" y="79.3">RF_Q</text>
<text x="496.6" y="79.3">DCS_TX_X</text>
<text x="290" y="84.9">RF_QX</text>
<text x="496.6" y="84.9">DCS_TX</text>
<text x="441.9" y="100.4">GND</text>
<text x="444.4" y="111.4" transform="rotate(-90 444.4 111.4)">C4063</text>
<text x="447.6" y="111.4" transform="rotate(-90 447.6 111.4)">2N2</text>
<text x="237.8" y="119.7">VDD_RF1</text>
<text x="462.6" y="122.5">VDD_RF2</text>
<text x="462.6" y="128.1">VDD_RF1</text>
<text x="242.1" y="136.4" transform="rotate(-90 242.1 136.4)">15R</text>
<text x="247.8" y="138" transform="rotate(-90 247.8 138)">R4013</text>
<text x="444.4" y="142.1" transform="rotate(-90 444.4 142.1)">100P</text>
<text x="447.6" y="143.8" transform="rotate(-90 447.6 143.8)">C4066</text>
<text x="248.5" y="145.3">C4019</text>
<text x="249" y="149">4U7</text>
<text x="261.5" y="149.1" transform="rotate(-90 261.5 149.1)">GND</text>
<text x="441.9" y="148.6">GND</text>
<text x="516.6" y="145.9">22N</text>
<text x="543.3" y="148.4">RX2X</text>
<text x="330.9" y="151.2">GND GND GND</text>
<text x="451.2" y="151.2">GND</text>
<text x="460.6" y="151.2">GND</text>
<text x="514.8" y="152.4">L4058</text>
<text x="250.3" y="158.6">C4011</text>
<text x="250.5" y="162.3">47N</text>
<text x="261.5" y="162.2" transform="rotate(-90 261.5 162.2)">GND</text>
<text x="333.6" y="162.2" transform="rotate(-90 333.6 162.2)">C4069</text>
<text x="336.7" y="162.2" transform="rotate(-90 336.7 162.2)">5N6</text>
<text x="341.1" y="162.2" transform="rotate(-90 341.1 162.2)">C4070</text>
<text x="344.3" y="162.2" transform="rotate(-90 344.3 162.2)">15N</text>
<text x="348.5" y="162.2" transform="rotate(-90 348.5 162.2)">C4071</text>
<text x="351.8" y="162.2" transform="rotate(-90 351.8 162.2)">4N7</text>
<text x="453.8" y="162.2" transform="rotate(-90 453.8 162.2)">C4067</text>
<text x="457" y="162.2" transform="rotate(-90 457 162.2)">47P</text>
<text x="463.2" y="162.2" transform="rotate(-90 463.2 162.2)">C4068</text>
<text x="466.4" y="162.2" transform="rotate(-90 466.4 162.2)">100P</text>
<text x="507.8" y="167.4" transform="rotate(-90 507.8 167.4)">47N</text>
<text x="199.4" y="168.1">GND</text>
<text x="296.3" y="171.5">VDD_RF1</text>
<text x="318.4" y="173.6">0R</text>
<text x="476.4" y="171.4">VDD_RF2</text>
<text x="221.5" y="179.5" transform="rotate(-90 221.5 179.5)">3K3</text>
<text x="242.1" y="176.9" transform="rotate(-90 242.1 176.9)">1U</text>
<text x="248.7" y="179" transform="rotate(-90 248.7 179)">L4001</text>
<text x="289.3" y="175.1">BB_PM_SIN26M</text>
<text x="321.3" y="177.3">R4009</text>
<text x="516.6" y="176">22N</text>
<text x="543.3" y="178.5">RX2</text>
<text x="200.8" y="183.3" transform="rotate(-90 200.8 183.3)">8K2</text>
<text x="207.1" y="184.6" transform="rotate(-90 207.1 184.6)">R4007</text>
<text x="227.2" y="181.1" transform="rotate(-90 227.2 181.1)">R4008</text>
<text x="235.9" y="183.5" transform="rotate(-90 235.9 183.5)">390R</text>
<text x="239" y="185.1" transform="rotate(-90 239 185.1)">R4019</text>
<text x="252.7" y="181.8" transform="rotate(-90 252.7 181.8)">27P</text>
<text x="256" y="185.1" transform="rotate(-90 256 185.1)">C4020</text>
<text x="387.6" y="181.2">PMB6270-SMARTI-SD</text>
<text x="476.4" y="182.7">VDD_RF2</text>
<text x="515.3" y="182.2">L4060</text>
<text x="296.3" y="190.3">VDD_RF1</text>
<text x="296.3" y="186.5">VDD_RF2</text>
<text x="515.3" y="191">L4061</text>
<text x="71.2" y="196.6">47K</text>
<text x="86.4" y="196.8">22K</text>
<text x="99.6" y="196.8">68K</text>
<text x="138.6" y="196">39P</text>
<text x="153.9" y="196.8">10R</text>
<text x="176.1" y="195.8">26.0MHZ</text>
<text x="212.3" y="196.8">5K6</text>
<text x="330.8" y="192.6">R4064</text>
<text x="331.5" y="195.7">100R</text>
<text x="349.5" y="195.5">C4010</text>
<text x="351.2" y="192.4">100P</text>
<text x="388" y="194.7">D4001</text>
<text x="516.4" y="196.5">3N9</text>
<text x="543.3" y="193.6">RX3X</text>
<text x="46.2" y="199.9">RF_AFC</text>
<text x="69.6" y="203">R4001</text>
<text x="84.6" y="203.5">R4002</text>
<text x="97.8" y="203.3">R4003</text>
<text x="137.2" y="203.6">C4004</text>
<text x="152.1" y="203.6">R4006</text>
<text x="210.6" y="202.6">R4011</text>
<text x="240.5" y="199.3">V4001-2</text>
<text x="240.7" y="202.1">UMX4NTR</text>
<text x="49.4" y="207.3">TVCO</text>
<text x="220.2" y="208.9" transform="rotate(-90 220.2 208.9)">10N</text>
<text x="115.1" y="213.4" transform="rotate(-90 115.1 213.4)">C4003</text>
<text x="119.5" y="210.3" transform="rotate(-90 119.5 210.3)">4P7</text>
<text x="123.9" y="210" transform="rotate(-90 123.9 210)">V4002</text>
<text x="132.3" y="212.3" transform="rotate(-90 132.3 212.3)">1SV305</text>
<text x="177.9" y="211">Z4001</text>
<text x="228.2" y="210" transform="rotate(-90 228.2 210)">C4008</text>
<text x="264" y="211.9" transform="rotate(-90 264 211.9)">3P3</text>
<text x="267.2" y="215.2" transform="rotate(-90 267.2 215.2)">C4012</text>
<text x="277.5" y="211.1" transform="rotate(-90 277.5 211.1)">0R</text>
<text x="283.1" y="213.6" transform="rotate(-90 283.1 213.6)">R4010</text>
<text x="501.4" y="211.5" transform="rotate(-90 501.4 211.5)">15N</text>
<text x="531" y="212.6" transform="rotate(-90 531 212.6)">L4053</text>
<text x="537.6" y="211.9" transform="rotate(-90 537.6 211.9)">33N</text>
<text x="67.4" y="220.5" transform="rotate(-90 67.4 220.5)">22K</text>
<text x="73.3" y="217.9" transform="rotate(-90 73.3 217.9)">R4004</text>
<text x="81.3" y="221.2" transform="rotate(-90 81.3 221.2)">C4001</text>
<text x="85.5" y="220" transform="rotate(-90 85.5 220)">100N</text>
<text x="94.2" y="221.3" transform="rotate(-90 94.2 221.3)">C4002</text>
<text x="98.4" y="218.6" transform="rotate(-90 98.4 218.6)">10N</text>
<text x="161.9" y="216.1">GND</text>
<text x="195.7" y="216.1">GND</text>
<text x="220.1" y="216.1">GND</text>
<text x="240.1" y="221.8">V4001-1</text>
<text x="241.2" y="218.6">UMX4NTR</text>
<text x="261.4" y="221.8">GND</text>
<text x="516.6" y="221.3">5N6</text>
<text x="106.5" y="224.3" transform="rotate(-90 106.5 224.3)">R4005</text>
<text x="112.6" y="222.2" transform="rotate(-90 112.6 222.2)">1M</text>
<text x="118.7" y="223.7">GND</text>
<text x="200.7" y="223.5" transform="rotate(-90 200.7 223.5)">82P</text>
<text x="359.1" y="224.7" transform="rotate(-90 359.1 224.7)">R4021</text>
<text x="366.9" y="223.5" transform="rotate(-90 366.9 223.5)">12K</text>
<text x="515.2" y="227.8">L4049</text>
<text x="543.3" y="223.6">RX3</text>
<text x="207.2" y="229.4" transform="rotate(-90 207.2 229.4)">C4006</text>
<text x="428.6" y="229.3">GND</text>
<text x="66" y="236.9">GND</text>
<text x="79.2" y="236.9">GND</text>
<text x="92.3" y="236.9">GND</text>
<text x="105.5" y="236.9">GND</text>
<text x="199.8" y="236.9" transform="rotate(-90 199.8 236.9)">82P</text>
<text x="359.1" y="234.9">GND</text>
<text x="207.3" y="241.9" transform="rotate(-90 207.3 241.9)">C4007</text>
<text x="242.1" y="242.3" transform="rotate(-90 242.1 242.3)">470R</text>
<text x="248.5" y="242.4" transform="rotate(-90 248.5 242.4)">R4012</text>
<text x="358.7" y="244.8">C4024</text>
<text x="361.9" y="241">22N</text>
<text x="516.6" y="241.9">2N7</text>
<text x="543.3" y="244.3">RX4X</text>
<text x="361.9" y="248.5">10N</text>
<text x="411.6" y="248.5">C4029</text>
<text x="426.6" y="248.5">C4030</text>
<text x="515.2" y="248.5">L4055</text>
<text x="199.4" y="253.7">GND</text>
<text x="240.8" y="253.7">GND</text>
<text x="280.6" y="252.6" transform="rotate(-90 280.6 252.6)">RF_SIN26M</text>
<text x="358.7" y="252.3">C4025</text>
<text x="363.5" y="256.1">1N</text>
<text x="413.5" y="256.5">560P</text>
<text x="428.6" y="256.5">560P</text>
<text x="356.2" y="260" transform="rotate(-90 356.2 260)">GND GND GND</text>
<text x="358.7" y="259.9">C4026</text>
<text x="446.1" y="262.4" transform="rotate(-90 446.1 262.4)">100P</text>
<text x="470.5" y="262.4" transform="rotate(-90 470.5 262.4)">100P</text>
<text x="501.4" y="260.3" transform="rotate(-90 501.4 260.3)">10N</text>
<text x="530.5" y="259.8" transform="rotate(-90 530.5 259.8)">L4062</text>
<text x="537.5" y="258.8" transform="rotate(-90 537.5 258.8)">27N</text>
<text x="443.7" y="268.8">GND</text>
<text x="449.8" y="264.2" transform="rotate(-90 449.8 264.2)">C4031</text>
<text x="468.1" y="268.8">GND</text>
<text x="474.3" y="264.2" transform="rotate(-90 474.3 264.2)">C4032</text>
<text x="356.2" y="275" transform="rotate(-90 356.2 275)">GND</text>
<text x="358.7" y="274.9">C4028</text>
<text x="361.9" y="271.1">10N</text>
<text x="516.6" y="272">2N7</text>
<text x="543.3" y="274.3">RX4</text>
<text x="457.3" y="280.9" transform="rotate(-90 457.3 280.9)">VDD_RF1</text>
<text x="462.9" y="280.9" transform="rotate(-90 462.9 280.9)">VDD_RF2</text>
<text x="515.2" y="278.5">L4056</text>
<text x="233.8" y="303">RF_CLK</text>
<text x="380.2" y="300.1" transform="rotate(-90 380.2 300.1)">VDD_RF2</text>
<text x="387.7" y="300.1" transform="rotate(-90 387.7 300.1)">VDD_RF1</text>
<text x="406.5" y="300.1" transform="rotate(-90 406.5 300.1)">VDD_RF1</text>
<text x="233.7" y="310.3">RF_DAT</text>
<text x="233.7" y="318">RF_STR</text>
<text x="354.2" y="318.6">820R</text>
<text x="366.4" y="318.7">R4025</text>
<text x="480.6" y="320.7">DME-SHIELDING-RF-NEO-2</text>
<text x="346.2" y="329.7" transform="rotate(-90 346.2 329.7)">1K</text>
<text x="353.3" y="324.9">R4024</text>
<text x="368" y="324.7">3K3</text>
<text x="396.1" y="335.2" transform="rotate(-90 396.1 335.2)">R4098</text>
<text x="401.8" y="334.4" transform="rotate(-90 401.8 334.4)">470R</text>
<text x="471.4" y="334.2">X4001</text>
<text x="341.4" y="336.9" transform="rotate(-90 341.4 336.9)">R4022</text>
<text x="350.2" y="339.7" transform="rotate(-90 350.2 339.7)">C4037</text>
<text x="354.2" y="338.3" transform="rotate(-90 354.2 338.3)">270P</text>
<text x="363.6" y="337.5" transform="rotate(-90 363.6 337.5)">220P</text>
<text x="366.8" y="339.2" transform="rotate(-90 366.8 339.2)">C4038</text>
<text x="380.2" y="337.8" transform="rotate(-90 380.2 337.8)">220P</text>
<text x="384" y="339.7" transform="rotate(-90 384 339.7)">C4039</text>
<text x="408.5" y="340.2" transform="rotate(-90 408.5 340.2)">C4040</text>
<text x="412.1" y="339.2" transform="rotate(-90 412.1 339.2)">100N</text>
<text x="340.3" y="345.8">GND GND</text>
<text x="361.1" y="345.8">GND</text>
<text x="377.9" y="345.8">GND</text>
<text x="394.9" y="345.8">GND</text>
<text x="406.1" y="345.8">GND</text>
<text x="479.4" y="347.7">GND</text>
</g>
<g font-size="2.3">
<text x="90.9" y="79.3">TP4003</text>
<text x="499.7" y="167.2" transform="rotate(-90 499.7 167.2)">L4052</text>
<text x="315.4" y="184.6">TP4002</text>
<text x="315.6" y="188.5">TP4005</text>
<text x="507.1" y="212" transform="rotate(-90 507.1 212)">L4059</text>
<text x="283.3" y="225.2" transform="rotate(-90 283.3 225.2)">TP4004</text>
<text x="507.3" y="260.8" transform="rotate(-90 507.3 260.8)">L4051</text>
<text x="467.5" y="368.7">21.10.2003</text>
<text x="467.5" y="372.4">rba</text>
<text x="393.6" y="383.7">4</text>
<text x="406.1" y="383.7">31958</text>
<text x="428.1" y="383.7">27.09.2005</text>
<text x="449.9" y="383.7">rba</text>
<text x="459.8" y="383.7">MP UC RD LPD AAL</text>
<text x="393.6" y="387.4">3</text>
<text x="406.1" y="387.4">31608</text>
<text x="428.1" y="387.4">12.09.2005</text>
<text x="449.9" y="387.4">rba</text>
<text x="393.6" y="391.2">2</text>
<text x="393.6" y="394.9">1</text>
<text x="406.1" y="394.9">28719</text>
<text x="406.1" y="391.2">31258</text>
<text x="428.1" y="394.9">28.06.2005</text>
<text x="428.1" y="391.2">02.09.2005</text>
<text x="449.9" y="391.2">rba</text>
<text x="449.9" y="394.9">rba</text>
<text x="488.4" y="398.2">( Created by BOM number: A5B00900191791-31958 )</text>
</g>
<g font-size="2">
<text x="378.3" y="158.4" transform="rotate(-90 378.3 158.4)">48</text>
<text x="382" y="158.4" transform="rotate(-90 382 158.4)">47</text>
<text x="385.8" y="158.4" transform="rotate(-90 385.8 158.4)">46</text>
<text x="389.5" y="158.4" transform="rotate(-90 389.5 158.4)">45</text>
<text x="393.2" y="158.4" transform="rotate(-90 393.2 158.4)">44</text>
<text x="397.1" y="158.4" transform="rotate(-90 397.1 158.4)">43</text>
<text x="400.8" y="158.4" transform="rotate(-90 400.8 158.4)">42</text>
<text x="404.6" y="158.4" transform="rotate(-90 404.6 158.4)">41</text>
<text x="408.3" y="158.4" transform="rotate(-90 408.3 158.4)">40</text>
<text x="412" y="158.4" transform="rotate(-90 412 158.4)">39</text>
<text x="415.9" y="158.4" transform="rotate(-90 415.9 158.4)">38</text>
<text x="419.6" y="158.4" transform="rotate(-90 419.6 158.4)">37</text>
<text x="379.9" y="163.3" transform="rotate(-90 379.9 163.3)">B</text>
<text x="383.7" y="164.7" transform="rotate(-90 383.7 164.7)">BX</text>
<text x="387.5" y="163.3" transform="rotate(-90 387.5 163.3)">A</text>
<text x="391.2" y="164.7" transform="rotate(-90 391.2 164.7)">AX</text>
<text x="395" y="167.1" transform="rotate(-90 395 167.1)">TX1X</text>
<text x="398.7" y="165.7" transform="rotate(-90 398.7 165.7)">TX1</text>
<text x="406.3" y="167.1" transform="rotate(-90 406.3 167.1)">TX2X</text>
<text x="410" y="165.7" transform="rotate(-90 410 165.7)">TX2</text>
<text x="413.8" y="167.7" transform="rotate(-90 413.8 167.7)">BSW1</text>
<text x="417.5" y="167.7" transform="rotate(-90 417.5 167.7)">BSW2</text>
<text x="367.4" y="169.4">1</text>
<text x="367.4" y="173.3">2</text>
<text x="372.6" y="171.1">VDDBUF</text>
<text x="402.5" y="170" transform="rotate(-90 402.5 170)">VDDTX1</text>
<text x="417.2" y="171.1">VDDDEM1</text>
<text x="420.3" y="170" transform="rotate(-90 420.3 170)">VDDTX2</text>
<text x="430.6" y="169.4">36</text>
<text x="430.6" y="173.3">35</text>
<text x="367.4" y="177">3</text>
<text x="372.6" y="178.7">BUFEN</text>
<text x="372.6" y="174.9">BUFOUT</text>
<text x="421.8" y="174.9">RX1X</text>
<text x="423.2" y="178.7">RX1</text>
<text x="430.6" y="177">34</text>
<text x="367.4" y="180.8">4</text>
<text x="367.4" y="184.5">5</text>
<text x="372.6" y="182.5">GND_NC</text>
<text x="417.8" y="182.5">VDDLNA2</text>
<text x="430.6" y="180.8">33</text>
<text x="430.6" y="184.5">32</text>
<text x="367.4" y="188.2">6</text>
<text x="372.6" y="186.2">VDDDIG</text>
<text x="372.6" y="189.9">VDDBFIL</text>
<text x="421.8" y="186.2">RX2X</text>
<text x="423.2" y="189.9">RX2</text>
<text x="430.6" y="188.2">31</text>
<text x="237.7" y="195.6">4</text>
<text x="367.4" y="195.8">8</text>
<text x="367.4" y="192.1">7</text>
<text x="372.6" y="197.4">DAO</text>
<text x="372.6" y="193.7">FSYS</text>
<text x="421.8" y="193.7">RX3X</text>
<text x="423.2" y="197.4">RX3</text>
<text x="430.6" y="195.8">29</text>
<text x="430.6" y="192.1">30</text>
<text x="126.5" y="202.9" transform="rotate(-90 126.5 202.9)">1</text>
<text x="166.3" y="198.4">1</text>
<text x="171.6" y="199.3">P1</text>
<text x="189.8" y="199.3">P2</text>
<text x="196.3" y="198.4">3</text>
<text x="227.4" y="198.4">3</text>
<text x="237.7" y="203.1">5</text>
<text x="366.8" y="203.3">10</text>
<text x="367.4" y="199.5">9</text>
<text x="372.6" y="201.3">CLK</text>
<text x="417.8" y="201.3">VDDLNA1</text>
<text x="430.6" y="199.5">28</text>
<text x="430.6" y="203.3">27</text>
<text x="166.3" y="205.9">2</text>
<text x="171.6" y="206.8">GND1</text>
<text x="186.6" y="206.8">GND2</text>
<text x="196.3" y="205.9">4</text>
<text x="366.8" y="207">11</text>
<text x="372.6" y="205">DA</text>
<text x="372.6" y="208.7">EN</text>
<text x="421.8" y="205">RX4X</text>
<text x="423.2" y="208.7">RX4</text>
<text x="430.6" y="207">26</text>
<text x="126.5" y="210.4" transform="rotate(-90 126.5 210.4)">2</text>
<text x="366.8" y="210.8">12</text>
<text x="372.6" y="212.5">REFR</text>
<text x="417.2" y="211.6">VDDDEM2</text>
<text x="430.6" y="210.8">25</text>
<text x="227.4" y="219">2</text>
<text x="237.7" y="216.2">6</text>
<text x="380.9" y="216.4" transform="rotate(-90 380.9 216.4)">VDDSYS</text>
<text x="383.7" y="216.4" transform="rotate(-90 383.7 216.4)">CPLO</text>
<text x="387.5" y="216.4" transform="rotate(-90 387.5 216.4)">VDDCP</text>
<text x="391.2" y="216.4" transform="rotate(-90 391.2 216.4)">VDDMMD</text>
<text x="395" y="216.4" transform="rotate(-90 395 216.4)">VT</text>
<text x="398.7" y="216.4" transform="rotate(-90 398.7 216.4)">VCOREFR</text>
<text x="402.5" y="216.4" transform="rotate(-90 402.5 216.4)">VREG</text>
<text x="406.3" y="216.4" transform="rotate(-90 406.3 216.4)">VDDREG</text>
<text x="410" y="216.4" transform="rotate(-90 410 216.4)">C1</text>
<text x="413.8" y="216.4" transform="rotate(-90 413.8 216.4)">C1X</text>
<text x="417.5" y="216.4" transform="rotate(-90 417.5 216.4)">C2</text>
<text x="420.3" y="216.4" transform="rotate(-90 420.3 216.4)">C2X</text>
<text x="422.6" y="216.2">GND</text>
<text x="430.6" y="219.2">49</text>
<text x="237.7" y="223.8">1</text>
<text x="378.3" y="222.3" transform="rotate(-90 378.3 222.3)">13</text>
<text x="382" y="222.3" transform="rotate(-90 382 222.3)">14</text>
<text x="385.8" y="222.3" transform="rotate(-90 385.8 222.3)">15</text>
<text x="389.5" y="222.3" transform="rotate(-90 389.5 222.3)">16</text>
<text x="393.2" y="222.3" transform="rotate(-90 393.2 222.3)">17</text>
<text x="397.1" y="222.3" transform="rotate(-90 397.1 222.3)">18</text>
<text x="400.8" y="222.3" transform="rotate(-90 400.8 222.3)">19</text>
<text x="404.6" y="222.3" transform="rotate(-90 404.6 222.3)">20</text>
<text x="408.3" y="222.3" transform="rotate(-90 408.3 222.3)">21</text>
<text x="412" y="222.3" transform="rotate(-90 412 222.3)">22</text>
<text x="415.9" y="222.3" transform="rotate(-90 415.9 222.3)">23</text>
<text x="419.6" y="222.3" transform="rotate(-90 419.6 222.3)">24</text>
<text x="482.9" y="332.9">1</text>
<text x="458.2" y="368.7">DATE</text>
<text x="457.2" y="376.1">APPR’D</text>
<text x="458.1" y="372.4">USER</text>
<text x="391.2" y="398.7">VERS.</text>
<text x="400.2" y="398.7">CHANGE NUMBER</text>
<text x="431" y="398.7">DATE</text>
<text x="448.6" y="398.7">NAME</text>
</g>
<g font-size="1.7">
<text x="87.9" y="78.3">-</text>
<text x="324.7" y="185.4">-</text>
<text x="324.7" y="189.2">-</text>
<text x="279.6" y="221.2" transform="rotate(-90 279.6 221.2)">-</text>
</g>
</svg>
